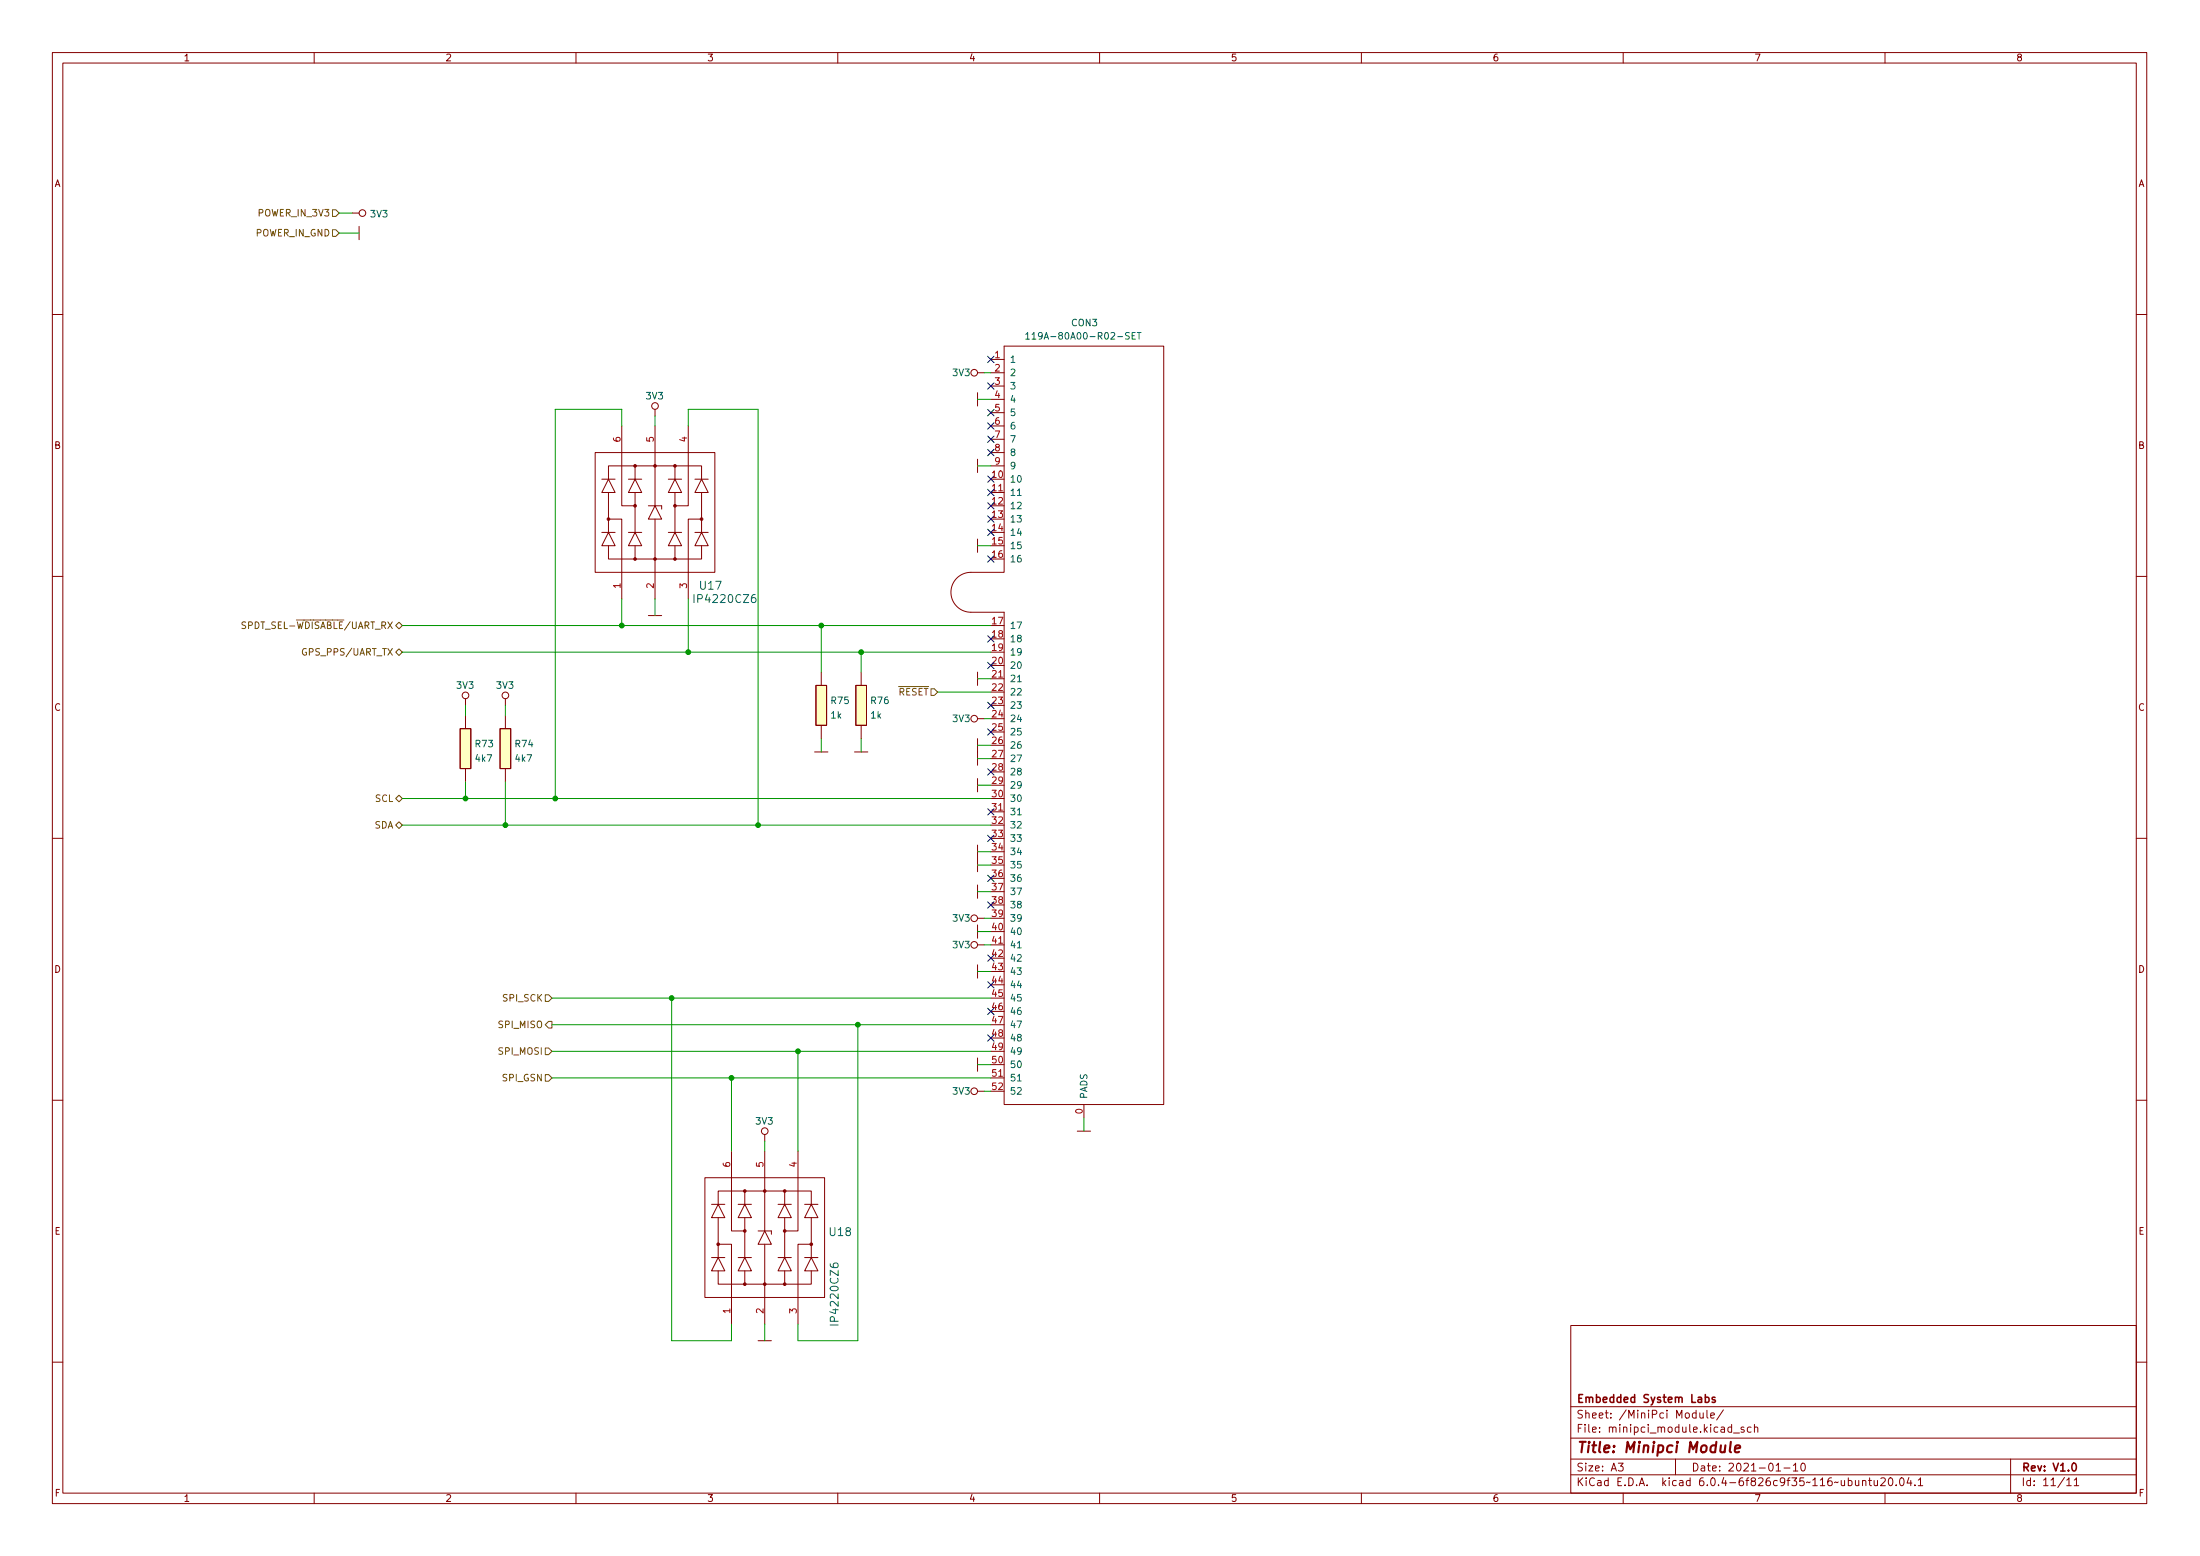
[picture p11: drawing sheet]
<svg xmlns="http://www.w3.org/2000/svg" width="420mm" height="297mm" viewBox="0 0 420 297" stroke-linecap="round" stroke-linejoin="round" font-family="sans-serif">
<g fill="none" stroke="#840000" stroke-width=".19">
<path d="M10 10h400v277h-400zM12 12h396v273h-396zM60 10v2M110 10v2M160 10v2M210 10v2M260 10v2M310 10v2M360 10v2M67.3 40.7h1.3M68.6 43.2v2.6M10 60h2"/>
<path d="M125.1 78.1v1.3M186.7 75v2.5M186.7 71.2h1.3M189.2 71.2h2.6M189.2 68.6h2.6M189.2 73.7h2.6M189.2 76.2h2.6M189.2 78.8h2.6M408 60h2M113.7 86.4h22.8v22.9h-22.8zM114.9 91.5h2.6M116.2 99.1h2.5v15.2"/>
<path d="M116.2 91.5l1.3 2.5h-2.6zM116.2 91.5v-2.6h17.8v2.6M116.2 94v7.6M118.7 81.3v15.3h2.6M120 91.5h2.6M121.3 91.5l1.3 2.5h-2.6zM121.3 88.9v2.6M121.3 94v7.6M123.8 96.6h2.6v.6M125.1 96.6l1.3 2.5h-2.6zM125.1 81.3v15.3M125.1 99.1v15.2"/>
<path d="M127.6 91.5h2.6M128.9 91.5l1.3 2.5h-2.6zM128.9 88.9v2.6M128.9 94v7.6M131.4 81.3v15.3h-2.5M132.7 91.5h2.6M134 99.1h-2.6v15.2M134 91.5l1.3 2.5h-2.6zM134 94v7.6M186.7 87.7v2.5M189.2 94h2.6M189.2 81.3h2.6"/>
<path d="M189.2 83.9h2.6M189.2 86.4h2.6M189.2 88.9h2.6M10 110h2M114.9 101.6h2.6M116.2 104.2v2.5h17.8v-2.5M116.2 101.6l1.3 2.6h-2.6zM120 101.6h2.6M121.3 101.6l1.3 2.6h-2.6zM121.3 104.2v2.5M123.8 117.5h2.6M127.6 101.6h2.6"/>
<path d="M128.9 101.6l1.3 2.6h-2.6zM128.9 104.2v2.5M132.7 101.6h2.6M134 101.6l1.3 2.6h-2.6zM185.4 109.3a3.8 3.8 0 0 0-3.8 3.8 3.8 3.8 0 0 0 3.8 3.8M185.4 109.3h6.4v-43.2h30.4v144.8h-30.4v-94h-6.4M186.7 102.9v2.5M408 110h2M87.9 139.1h2v7.6h-2zM88.9 133.4v1.3M88.9 136.6v2.5M95.5 139.1h2v7.6h-2z"/>
<path d="M96.5 133.4v1.3M96.5 136.6v2.5M155.8 130.8h2.1v7.7h-2.1zM156.8 128.3v2.5M156.8 138.5v2.5M163.4 130.8h2.1v7.7h-2.1zM164.5 128.3v2.5M164.5 138.5v2.5M186.7 128.3v2.5M186.7 137.2h1.3M189.2 129.6h2.6M88.9 146.7v2.6"/>
<path d="M96.5 146.7v2.6M155.6 143.5h2.5M163.2 143.5h2.5M186.7 141v5.1M186.7 148.6v2.6M189.2 155h2.6M10 160h2M186.7 161.3v5.1M186.7 168.9v2.6M186.7 176.6v2.5M186.7 175.3h1.3M408 160h2"/>
<path d="M186.7 184.2v2.5M186.7 180.4h1.3M189.2 180.4h2.6M10 210h2M139.7 219.7v15.3h2.5M146 216.6v1.2M146 219.7v15.3M152.4 219.7v15.3h-2.5M186.7 202v2.5M186.7 208.3h1.3M189.2 205.8h2.6M205.7 215.9h2.6"/>
<path d="M207 210.9v2.5M408 210h2M134.6 224.8h22.9v22.9h-22.9zM135.9 229.9h2.5M137.2 237.5h2.5v15.3M137.2 229.9l1.2 2.5h-2.5zM137.2 229.9v-2.5h17.7v2.5M137.2 232.4v7.7M141 229.9h2.5M142.2 229.9l1.3 2.5h-2.5zM142.2 227.4v2.5M142.2 232.4v7.7"/>
<path d="M144.8 235h2.5v.6M146 235l1.3 2.5h-2.5zM146 237.5v15.3M148.6 229.9h2.5M149.9 229.9l1.2 2.5h-2.5zM149.9 227.4v2.5M149.9 232.4v7.7M153.7 229.9h2.5M154.9 237.5h-2.5v15.3M154.9 229.9l1.3 2.5h-2.5zM154.9 232.4v7.7M135.9 240.1h2.5"/>
<path d="M137.2 242.6v2.5h17.7v-2.5M137.2 240.1l1.2 2.5h-2.5zM141 240.1h2.5M142.2 240.1l1.3 2.5h-2.5zM142.2 242.6v2.5M144.8 255.9h2.5M148.6 240.1h2.5M149.9 240.1l1.2 2.5h-2.5zM149.9 242.6v2.5M153.7 240.1h2.5M154.9 240.1l1.3 2.5h-2.5zM300 253h108v32h-108z"/>
<path d="M10 260h2M300 278.5h108M300 274.5h108M300 268.5h108M309.1 279.3h.9l-.5 .6 .4 .1v.7l-.2 .1-.6-.1M320 278.5v3M323.9 269.8l-.4-.1-.3 .3 .2 .6h.5M323.9 269.2v1.5M324.6 269.7l.1 .9 .4 .1 .2-.1M325.3 269.7v1M326 269.2v1.3l.2 .2M326.7 270.2l.7-.1v-.3l-.5-.1-.2 .2 .1 .7h.6"/>
<path d="M329.1 269.1l-1.2 2M330.7 272.5l-.4-.1-.3 .3 .1 .6h.6M330.7 271.9v1.5M331.1 273.6h1.1M333.1 272.5l-.4-.1-.2 .2 .1 .2 .5 .2v.3h-.6M334.4 272.5l-.4-.1-.3 .3 .1 .6h.6M335.1 272.6l.2-.2 .3 .1 .1 .9M335.1 271.9v1.5M342.5 279.7l.4-.4v1.5M344.1 279.4l.2-.1a.8 .8 0 0 1 .5 .8 .8 .8 0 0 1-.5 .7 .99 .99 0 0 1-.2-1.4zM384 278.5v6.5M408 260h2"/>
<path d="M60 285v2M110 285v2M160 285v2M210 285v2M260 285v2M300 281.5h108M310 285v2M339.2 280.8h.9M340.7 280.2h1.2M342.5 280.8h.9M355.7 282.8l.2-.2 .4 .1 .1 .9M355.7 282.6v1"/>
<path d="M356.8 282.6h.6M357.1 282.1v1.3l.3 .2M357.9 282.6l.1 .9 .4 .1 .2-.1M358.6 282.6v1M359.2 282.3l.6-.2 .2 .2 .1 .2-1 1.1h1M360 285v2M360.9 282.2l.1-.1a.8 .8 0 0 1 .5 .8 .8 .8 0 0 1-.5 .7 1 1 0 0 1-.1-1.4zM362.1 283.5v.1M363 282.2l.1-.1a.8 .8 0 0 1 .6 .8 .8 .8 0 0 1-.6 .7 1 1 0 0 1-.1-1.4zM364.6 282l-.4 1.1h.9M364.9 282.6v1M365.7 283.5v.1"/>
<path d="M366.4 282.5l.4-.4v1.5M366.4 283.6h.8M394.7 282.5l.4-.4v1.5M394.7 283.6h.9M396.1 282.5l.5-.4v1.5M396.1 283.6h.9"/>
<circle cx="69.2" cy="40.7" r=".63"/>
<circle cx="125.1" cy="77.5" r=".63"/>
<circle cx="186.1" cy="71.2" r=".63"/>
<circle cx="116.2" cy="99.1" r=".25"/>
<circle cx="116.2" cy="99.1" r=".13"/>
<circle cx="121.3" cy="96.6" r=".25"/>
<circle cx="121.3" cy="88.9" r=".25"/>
<circle cx="121.3" cy="96.6" r=".13"/>
<circle cx="121.3" cy="88.9" r=".13"/>
<circle cx="125.1" cy="88.9" r=".25"/>
<circle cx="125.1" cy="88.9" r=".13"/>
<circle cx="128.9" cy="88.9" r=".25"/>
<circle cx="128.9" cy="96.6" r=".25"/>
<circle cx="128.9" cy="88.9" r=".13"/>
<circle cx="128.9" cy="96.6" r=".13"/>
<circle cx="134" cy="99.1" r=".25"/>
<circle cx="134" cy="99.1" r=".13"/>
<circle cx="121.3" cy="106.7" r=".25"/>
<circle cx="121.3" cy="106.7" r=".13"/>
<circle cx="125.1" cy="106.7" r=".25"/>
<circle cx="125.1" cy="106.7" r=".13"/>
<circle cx="128.9" cy="106.7" r=".25"/>
<circle cx="128.9" cy="106.7" r=".13"/>
<circle cx="88.9" cy="132.8" r=".63"/>
<circle cx="96.5" cy="132.8" r=".63"/>
<circle cx="186.1" cy="137.2" r=".63"/>
<circle cx="186.1" cy="175.3" r=".63"/>
<circle cx="186.1" cy="180.4" r=".63"/>
<circle cx="146" cy="215.9" r=".63"/>
<circle cx="186.1" cy="208.3" r=".63"/>
<circle cx="137.2" cy="237.5" r=".25"/>
<circle cx="137.2" cy="237.5" r=".13"/>
<circle cx="142.2" cy="235" r=".25"/>
<circle cx="142.2" cy="227.4" r=".25"/>
<circle cx="142.2" cy="235" r=".13"/>
<circle cx="142.2" cy="227.4" r=".13"/>
<circle cx="146" cy="227.4" r=".25"/>
<circle cx="146" cy="227.4" r=".13"/>
<circle cx="149.9" cy="227.4" r=".25"/>
<circle cx="149.9" cy="235" r=".25"/>
<circle cx="149.9" cy="235" r=".13"/>
<circle cx="149.9" cy="227.4" r=".13"/>
<circle cx="154.9" cy="237.5" r=".25"/>
<circle cx="154.9" cy="237.5" r=".13"/>
<circle cx="142.2" cy="245.1" r=".25"/>
<circle cx="142.2" cy="245.1" r=".13"/>
<circle cx="146" cy="245.1" r=".25"/>
<circle cx="146" cy="245.1" r=".13"/>
<circle cx="149.9" cy="245.1" r=".25"/>
<circle cx="149.9" cy="245.1" r=".13"/>
</g>
<path d="M325.7 266.8l.4-.1 .3 .3-.1 .6h-.6M327.5 266.8l-.3-.1-.2 .2v.2l.5 .2v.3h-.5M395.9 279.4l.1-.1a.8 .8 0 0 1 .6 .8 .8 .8 0 0 1-.6 .7 1 1 0 0 1-.1-1.4z" fill="none" stroke="#840000" stroke-width=".3"/>
<path d="M330.6 275.2l-.3 1.8 .3 .2M331.3 276.6l1-.2v-.4l-.6-.1-.3 .3v.9h.7" fill="none" stroke="#840000" stroke-width=".4"/>
<g fill="#ffffc2" stroke="#ffffc2" stroke-width=".19">
<path d="M155.8 130.8h2.1v7.7h-2.1z"/>
<path d="M87.9 139.1h2v7.6h-2z"/>
<path d="M163.4 130.8h2.1v7.7h-2.1z"/>
<path d="M95.5 139.1h2v7.6h-2z"/>
</g>
<g fill="none" stroke="#006464" stroke-width=".19">
<path d="M195.9 63.8l.4-.3v1.2M195.9 64.7h.7M197.1 63.8l.4-.3v1.2M197.1 64.7h.7M216.2 64.1h.4M216.8 63.5h-.6v1.2h.6M217.2 63.5h.7M217.6 63.5v1.2M194.3 94.6h.7M194.3 130.2h.7M194.3 155.6h.7M194.3 181h.7"/>
<path d="M194.3 206.4h.7"/>
</g>
<path d="M63.5 43.9h.6l.7 .6-.7 .6h-.6zM63.5 40h.6l.7 .7-.7 .6h-.6zM75.6 119.4l.6-.6 .6 .6-.6 .7zM76.2 123.9l.6 .6-.6 .6-.6-.6zM177.8 131.5h.6l.7 .6-.7 .7h-.6zM75.6 152.4l.6-.6 .6 .6-.6 .7zM75.6 157.5l.6-.6 .6 .6-.6 .7zM104.1 189.9h.7l.6 .6-.6 .7h-.7zM104.8 195h.6v1.3h-.6l-.7-.7zM104.1 200.1h.7l.6 .6-.6 .6h-.7zM104.1 205.1h.7l.6 .7-.6 .6h-.7z" fill="none" stroke="#725600" stroke-width=".19"/>
<g fill="none" stroke="#009600" stroke-width=".19">
<path d="M64.8 44.5h3.8M64.8 40.7h2.5M125.1 79.4v1.9M186.7 76.2h2.5M188 71.2h1.2M118.7 81.3v-3.2h-12.7v74.3M131.4 81.3v-3.2h13.4v79.4M186.7 88.9h2.5M76.8 119.4h112.4M118.7 114.3v5.1M125.1 114.3v3.2M131.4 114.3v10.2"/>
<path d="M156.8 119.4v8.9M186.7 104.2h2.5M76.8 124.5h112.4M88.9 134.7v1.9M96.5 134.7v1.9M164.5 124.5v3.8M179.1 132.1h10.1M186.7 129.6h2.5M188 137.2h1.2M76.8 157.5h112.4M76.8 152.4h112.4M88.9 149.3v3.1"/>
<path d="M96.5 149.3v8.2M156.8 141v2.5M164.5 141v2.5M186.7 142.3h2.5M186.7 144.8h2.5M186.7 149.9h2.5M186.7 170.2h2.5M186.7 177.8h2.5M186.7 162.6h2.5M186.7 165.1h2.5M188 175.3h1.2M105.4 195.6h83.8"/>
<path d="M105.4 190.5h83.8M128.3 190.5v65.4h11.4v-3.1M163.8 195.6v60.3h-11.4v-3.1M186.7 185.5h2.5M188 180.4h1.2M105.4 205.8h83.8M105.4 200.7h83.8M139.7 205.8v13.9M146 217.8v1.9M152.4 200.7v19M186.7 203.2h2.5M188 208.3h1.2"/>
<path d="M207 213.4v2.5M146 252.8v3.1"/>
</g>
<g fill="none" stroke="#000084" stroke-width=".19">
<path d="M188.6 68l1.2 1.2M188.6 73.1l1.2 1.2M188.6 78.2l1.2 1.2M189.8 68l-1.2 1.2M189.8 73.1l-1.2 1.2M189.8 78.2l-1.2 1.2M188.6 85.8l1.2 1.2M188.6 95.9l1.2 1.3M188.6 93.4l1.2 1.2M188.6 90.9l1.2 1.2M188.6 98.5l1.2 1.2M188.6 83.2l1.2 1.3"/>
<path d="M188.6 80.7l1.2 1.2M189.8 85.8l-1.2 1.2M189.8 95.9l-1.2 1.3M189.8 93.4l-1.2 1.2M189.8 90.9l-1.2 1.2M189.8 98.5l-1.2 1.2M189.8 83.2l-1.2 1.3M189.8 80.7l-1.2 1.2M188.6 106.1l1.2 1.2M188.6 101l1.2 1.2M189.8 106.1l-1.2 1.2M189.8 101l-1.2 1.2"/>
<path d="M188.6 139.1l1.2 1.2M188.6 121.3l1.2 1.3M188.6 134l1.2 1.3M188.6 126.4l1.2 1.2M189.8 139.1l-1.2 1.2M189.8 121.3l-1.2 1.3M189.8 134l-1.2 1.3M189.8 126.4l-1.2 1.2M188.6 159.4l1.2 1.3M188.6 154.4l1.2 1.2M188.6 146.7l1.2 1.3M189.8 159.4l-1.2 1.3"/>
<path d="M189.8 154.4l-1.2 1.2M189.8 146.7l-1.2 1.3M188.6 167.1l1.2 1.2M188.6 172.1l1.2 1.3M189.8 167.1l-1.2 1.2M189.8 172.1l-1.2 1.3M188.6 197.5l1.2 1.3M188.6 192.5l1.2 1.2M188.6 182.3l1.2 1.2M188.6 187.4l1.2 1.2M189.8 197.5l-1.2 1.3M189.8 192.5l-1.2 1.2"/>
<path d="M189.8 182.3l-1.2 1.2M189.8 187.4l-1.2 1.2"/>
</g>
<g fill="#009600" stroke="#009600" stroke-width=".19">
<circle cx="88.9" cy="152.4" r=".46"/>
<circle cx="163.8" cy="195.6" r=".46"/>
<circle cx="152.4" cy="200.7" r=".46"/>
<circle cx="144.8" cy="157.5" r=".46"/>
<circle cx="128.3" cy="190.5" r=".46"/>
<circle cx="106" cy="152.4" r=".46"/>
<circle cx="96.5" cy="157.5" r=".46"/>
<circle cx="131.4" cy="124.5" r=".46"/>
<circle cx="118.7" cy="119.4" r=".46"/>
<circle cx="156.8" cy="119.4" r=".46"/>
<circle cx="139.7" cy="205.8" r=".46"/>
<circle cx="164.5" cy="124.5" r=".46"/>
</g>
<text font-size="2.8" fill="#840000" x="301" y="277.3">Title: Minipci Module</text>
<g font-size="2.1" fill="#006464">
<text x="133.7" y="112.6">U17</text>
<text x="133" y="115.1">IP4220CZ6</text>
<text x="158.5" y="236">U18</text>
<text x="160.1" y="252.4" transform="rotate(-90 160.1 252.4)">IP4220CZ6</text>
</g>
<g font-size="2.1" fill="#840000">
<text x="301" y="267.8">Embedded System Labs</text>
<text x="301" y="273.5">File: minipci_module.kicad_sch</text>
<text x="301" y="270.8">Sheet: /MiniPci Module/</text>
<text x="301" y="280.9">Size: A3</text>
<text x="323" y="280.9">Date: 2021-01-10</text>
<text x="386" y="280.9">Rev: V1.0</text>
<text x="301" y="283.7">KiCad E.D.A. kicad 6.0.4-6f826c9f35~116~ubuntu20.04.1</text>
<text x="386" y="283.7">Id: 11/11</text>
</g>
<g font-size="1.8" fill="#840000">
<text x="35" y="11.7">1</text>
<text x="85" y="11.7">2</text>
<text x="135" y="11.7">3</text>
<text x="185" y="11.7">4</text>
<text x="235" y="11.7">5</text>
<text x="285" y="11.7">6</text>
<text x="335" y="11.7">7</text>
<text x="385" y="11.7">8</text>
<text x="10.3" y="35.7">A</text>
<text x="408.3" y="35.7">A</text>
<text x="10.3" y="85.7">B</text>
<text x="408.3" y="85.7">B</text>
<text x="10.3" y="135.7">C</text>
<text x="408.3" y="135.7">C</text>
<text x="10.3" y="185.7">D</text>
<text x="408.3" y="185.7">D</text>
<text x="10.4" y="235.7">E</text>
<text x="408.4" y="235.7">E</text>
<text x="10.4" y="285.7">F</text>
<text x="35" y="286.7">1</text>
<text x="85" y="286.7">2</text>
<text x="135" y="286.7">3</text>
<text x="185" y="286.7">4</text>
<text x="235" y="286.7">5</text>
<text x="285" y="286.7">6</text>
<text x="335" y="286.7">7</text>
<text x="385" y="286.7">8</text>
<text x="408.4" y="285.7">F</text>
</g>
<g font-size="1.8" fill="#725600">
<text x="49.6" y="41.3">POWER_IN_3V3</text>
<text x="48.8" y="45.1">POWER_IN_GND</text>
<text x="45.8" y="120.1">SPDT_SEL-~{WDISABLE}/UART_RX</text>
<text x="58.3" y="125.1">GPS_PPS/UART_TX</text>
<text x="170.1" y="132.8">~{RESET}</text>
<text x="71.6" y="153.1">SCL</text>
<text x="71.5" y="158.2">SDA</text>
<text x="96.2" y="191.2">SPI_SCK</text>
<text x="95.4" y="196.3">SPI_MISO</text>
<text x="95.4" y="201.3">SPI_MOSI</text>
<text x="96.1" y="206.4">SPI_GSN</text>
</g>
<g font-size="1.8" fill="#006464">
<text x="70.8" y="41.5">3V3</text>
<text x="197.9" y="64.8">119A-80A00-R02-SET</text>
<text x="204.7" y="62.3">CON3</text>
<text x="182" y="71.8">3V3</text>
<text x="192.8" y="69.3">1</text>
<text x="192.8" y="71.8">2</text>
<text x="123.4" y="76.2">3V3</text>
<text x="192.8" y="74.3">3</text>
<text x="192.8" y="76.9">4</text>
<text x="192.8" y="79.4">5</text>
<text x="192.8" y="82">6</text>
<text x="192.8" y="84.5">7</text>
<text x="192.8" y="87">8</text>
<text x="192.8" y="89.6">9</text>
<text x="192.8" y="92.1">10</text>
<text x="192.8" y="94.7">11</text>
<text x="192.8" y="97.2">12</text>
<text x="192.8" y="99.7">13</text>
<text x="192.8" y="102.3">14</text>
<text x="192.8" y="104.8">15</text>
<text x="192.8" y="107.4">16</text>
<text x="192.8" y="120.1">17</text>
<text x="192.8" y="122.6">18</text>
<text x="192.8" y="125.1">19</text>
<text x="87.3" y="131.5">3V3</text>
<text x="94.9" y="131.5">3V3</text>
<text x="192.8" y="127.7">20</text>
<text x="192.8" y="130.2">21</text>
<text x="158.7" y="137.2">1k</text>
<text x="158.8" y="134.4">R75</text>
<text x="166.3" y="137.2">1k</text>
<text x="166.4" y="134.4">R76</text>
<text x="182" y="137.8">3V3</text>
<text x="192.8" y="132.8">22</text>
<text x="192.8" y="135.3">23</text>
<text x="192.8" y="137.8">24</text>
<text x="90.9" y="142.6">R73</text>
<text x="98.5" y="142.6">R74</text>
<text x="192.8" y="140.4">25</text>
<text x="192.8" y="142.9">26</text>
<text x="90.9" y="145.4">4k7</text>
<text x="98.5" y="145.4">4k7</text>
<text x="192.8" y="145.5">27</text>
<text x="192.8" y="148">28</text>
<text x="192.8" y="150.5">29</text>
<text x="192.8" y="153.1">30</text>
<text x="192.8" y="155.6">31</text>
<text x="192.8" y="158.2">32</text>
<text x="192.8" y="160.7">33</text>
<text x="192.8" y="163.2">34</text>
<text x="192.8" y="165.8">35</text>
<text x="192.8" y="168.3">36</text>
<text x="192.8" y="170.9">37</text>
<text x="192.8" y="173.4">38</text>
<text x="182" y="175.9">3V3</text>
<text x="192.8" y="175.9">39</text>
<text x="192.8" y="178.5">40</text>
<text x="182" y="181">3V3</text>
<text x="192.8" y="181">41</text>
<text x="192.8" y="183.6">42</text>
<text x="192.8" y="186.1">43</text>
<text x="192.8" y="188.6">44</text>
<text x="192.8" y="191.2">45</text>
<text x="192.8" y="193.7">46</text>
<text x="192.8" y="196.3">47</text>
<text x="192.8" y="198.8">48</text>
<text x="192.8" y="201.3">49</text>
<text x="192.8" y="203.9">50</text>
<text x="182" y="209">3V3</text>
<text x="192.8" y="206.4">51</text>
<text x="192.8" y="209">52</text>
<text x="207.6" y="209.8" transform="rotate(-90 207.6 209.8)">PADS</text>
<text x="144.4" y="214.7">3V3</text>
</g>
<g font-size="1.8" fill="#a90000">
<text x="190" y="68.4">1</text>
<text x="190" y="70.9">2</text>
<text x="190" y="73.4">3</text>
<text x="190" y="76">4</text>
<text x="190" y="78.5">5</text>
<text x="190" y="81.1">6</text>
<text x="190" y="83.6">7</text>
<text x="118.5" y="84.3" transform="rotate(-90 118.5 84.3)">6</text>
<text x="124.8" y="84.3" transform="rotate(-90 124.8 84.3)">5</text>
<text x="131.2" y="84.3" transform="rotate(-90 131.2 84.3)">4</text>
<text x="190" y="86.1">8</text>
<text x="190" y="88.7">9</text>
<text x="189.5" y="91.2">10</text>
<text x="189.5" y="93.8">11</text>
<text x="189.5" y="96.3">12</text>
<text x="189.5" y="98.8">13</text>
<text x="189.5" y="101.4">14</text>
<text x="189.5" y="103.9">15</text>
<text x="189.5" y="106.5">16</text>
<text x="118.5" y="112.3" transform="rotate(-90 118.5 112.3)">1</text>
<text x="124.8" y="112.3" transform="rotate(-90 124.8 112.3)">2</text>
<text x="131.2" y="112.3" transform="rotate(-90 131.2 112.3)">3</text>
<text x="189.5" y="119.2">17</text>
<text x="189.5" y="121.7">18</text>
<text x="189.5" y="124.2">19</text>
<text x="189.5" y="126.8">20</text>
<text x="189.5" y="129.3">21</text>
<text x="189.5" y="131.9">22</text>
<text x="189.5" y="134.4">23</text>
<text x="189.5" y="136.9">24</text>
<text x="189.5" y="139.5">25</text>
<text x="189.5" y="142">26</text>
<text x="189.5" y="144.6">27</text>
<text x="189.5" y="147.1">28</text>
<text x="189.5" y="149.6">29</text>
<text x="189.5" y="152.2">30</text>
<text x="189.5" y="154.7">31</text>
<text x="189.5" y="157.3">32</text>
<text x="189.5" y="159.8">33</text>
<text x="189.5" y="162.3">34</text>
<text x="189.5" y="164.9">35</text>
<text x="189.5" y="167.4">36</text>
<text x="189.5" y="170">37</text>
<text x="189.5" y="172.5">38</text>
<text x="189.5" y="175">39</text>
<text x="189.5" y="177.6">40</text>
<text x="189.5" y="180.1">41</text>
<text x="189.5" y="182.7">42</text>
<text x="189.5" y="185.2">43</text>
<text x="189.5" y="187.7">44</text>
<text x="189.5" y="190.3">45</text>
<text x="189.5" y="192.8">46</text>
<text x="189.5" y="195.4">47</text>
<text x="189.5" y="197.9">48</text>
<text x="189.5" y="200.4">49</text>
<text x="189.5" y="203">50</text>
<text x="189.5" y="205.5">51</text>
<text x="189.5" y="208.1">52</text>
<text x="206.8" y="212.6" transform="rotate(-90 206.8 212.6)">0</text>
<text x="139.4" y="222.8" transform="rotate(-90 139.4 222.8)">6</text>
<text x="145.8" y="222.8" transform="rotate(-90 145.8 222.8)">5</text>
<text x="152.1" y="222.8" transform="rotate(-90 152.1 222.8)">4</text>
<text x="139.4" y="250.7" transform="rotate(-90 139.4 250.7)">1</text>
<text x="145.8" y="250.7" transform="rotate(-90 145.8 250.7)">2</text>
<text x="152.1" y="250.7" transform="rotate(-90 152.1 250.7)">3</text>
</g>
</svg>
